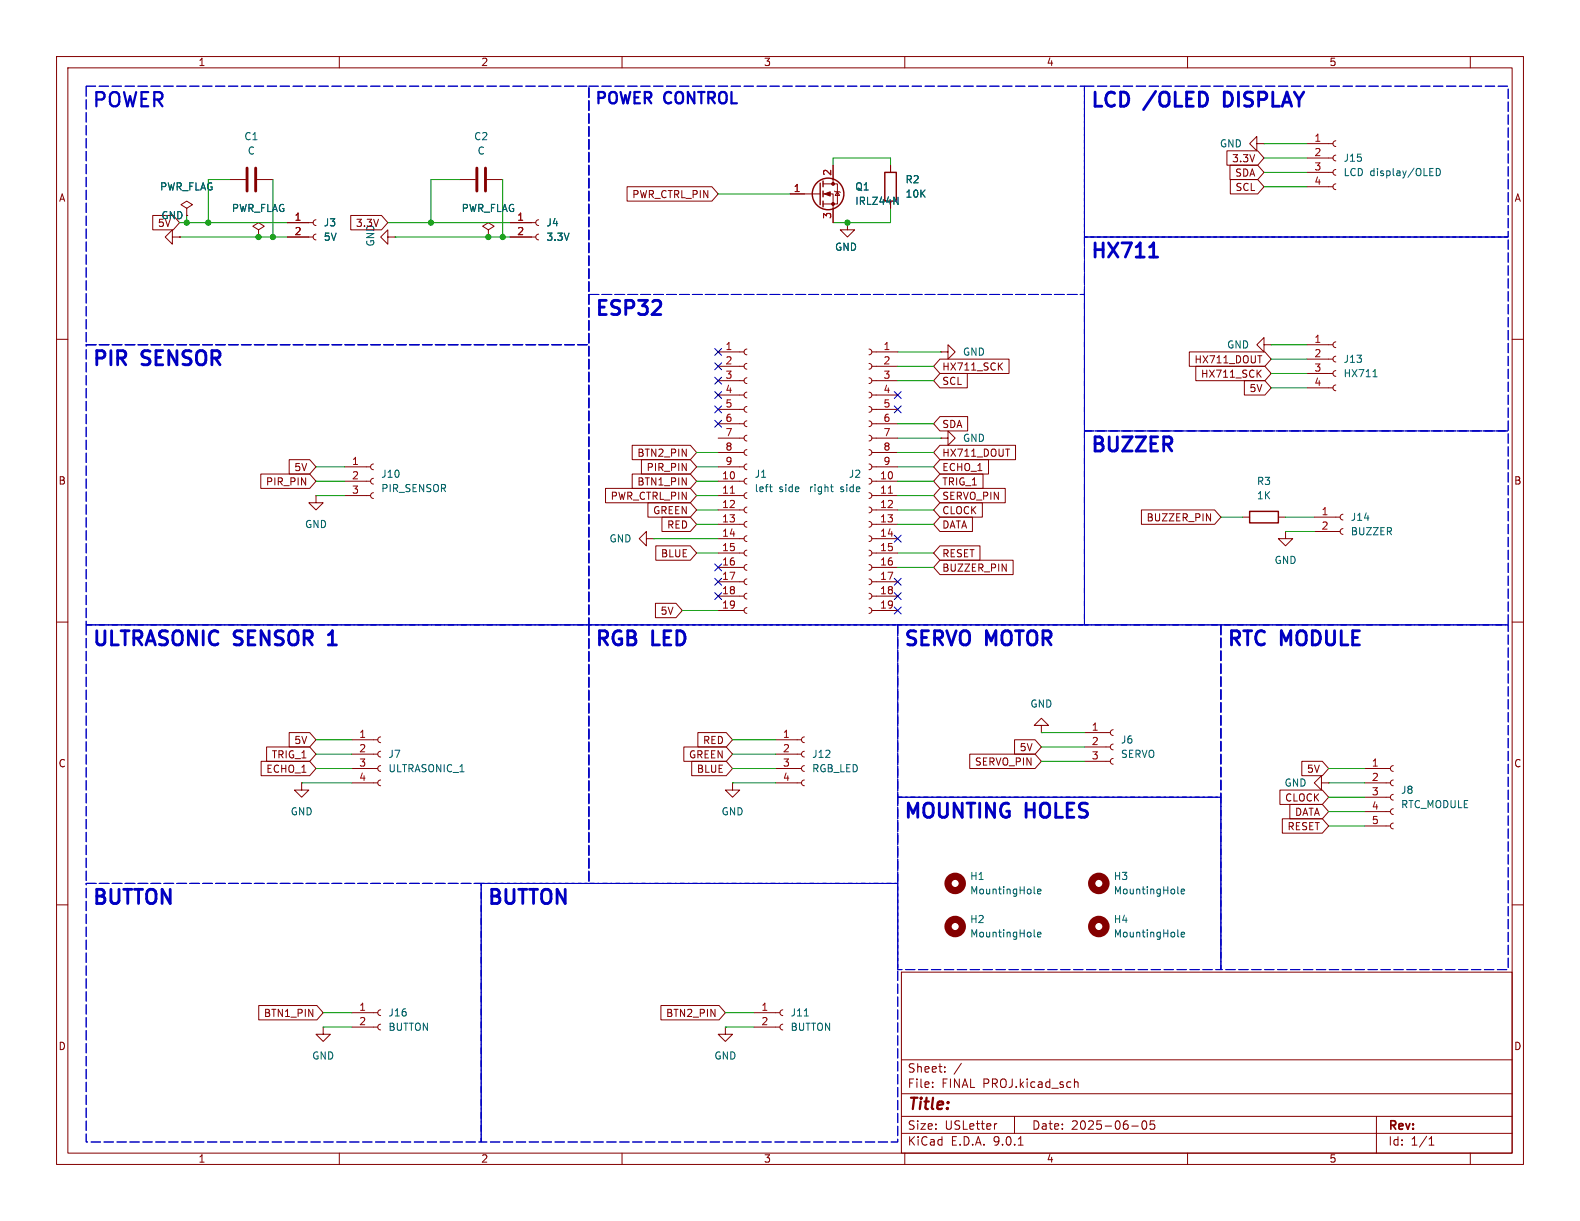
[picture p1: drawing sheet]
<svg xmlns="http://www.w3.org/2000/svg" width="279mm" height="216mm" viewBox="0 0 279 216" stroke-linecap="round" stroke-linejoin="round" font-family="sans-serif">
<g fill="none" stroke="#840000" stroke-width=".18">
<path d="M10 10h259.4v195.9h-259.4zM12 12h255.4v191.9h-255.4zM60 10v2M110 10v2M160 10v2M210 10v2M260 10v2M27 38.1h3.6l1.1 1.3-1.1 1.2h-3.6zM33 36.8l1-.6-1-.6-1 .6 1 .6v1.3M33 38.1h.1M40.6 31.8h2.8M45.5 31.8h2.8"/>
<path d="M50.8 39.4h4.6M55.9 38.9l-.4 .1-.1 .4 .1 .3 .4 .2M62 38.1h5.5l1.1 1.3-1.1 1.2h-5.5zM81.3 31.8h2.8M86.1 31.8h2.8M90.2 39.4h4.5M95.2 38.9l-.3 .1-.2 .4 .2 .3 .3 .2M110.9 33h15l1.1 1.3-1.1 1.3h-15zM139.7 34.3h5.3M145.5 32.5h2.6v3.6h-2.6M145.5 34.3h1.8v5.1M147.3 29.2v3.3"/>
<path d="M147.6 33.8l.1 .1h.8l.1 .1M148.1 33.9l.4 .6h-.8zM149.9 39.4v1.2h1.2l-1.2 1.3-1.3-1.3h1.3M149.9 39.4h.1M157.5 29.2v1.3M217 26.7h5.4l1.1 1.2-1.1 1.3h-5.4zM217.5 29.2h4.9l1.1 1.3-1.1 1.3h-4.9zM217.6 31.7h4.8l1.1 1.3-1.1 1.3h-4.8zM222.2 25.4v-1.3l-1.2 1.3 1.2 1.3v-1.3h1.3M223.5 25.4h.1M231.1 25.4h4.6M231.1 27.9h4.6"/>
<path d="M231.1 30.5h4.6M231.1 33h4.6M236.2 24.9l-.3 .1-.2 .4 .2 .4 .3 .1M236.2 27.4l-.3 .2-.2 .3 .2 .4 .3 .1M236.2 30l-.3 .1-.2 .4 .2 .3 .3 .2M236.2 32.5l-.3 .2-.2 .3 .2 .4 .3 .1M30.5 41.9v-1.3l-1.3 1.3 1.3 1.3v-1.3h1.2M31.7 41.9h.1M45.7 40.6l1-.6-1-.6-1 .6 1 .6v1.3M45.7 41.9h.1M50.8 41.9h4.6M55.9 41.4l-.4 .2-.1 .3 .1 .4 .4 .1"/>
<path d="M68.6 41.9v-1.3l-1.3 1.3 1.3 1.3v-1.3h1.2M69.8 41.9h.1M86.4 40.6l1-.6-1-.6-1.1 .6 1.1 .6v1.3M86.4 41.9h.1M90.2 41.9h4.5M95.2 41.4l-.3 .2-.2 .3 .2 .4 .3 .1M10 60h2M111.8 78.7h10.3l1.1 1.3-1.1 1.3h-10.3zM127 62.2h4.6M127 64.8h4.6M127 67.3h4.6M127 69.9h4.6"/>
<path d="M127 72.4h4.6M127 74.9h4.6M127 77.5h4.6M132.1 61.7l-.4 .2-.1 .3 .1 .4 .4 .1M132.1 64.3l-.4 .1-.1 .4 .1 .3 .4 .2M132.1 66.8l-.4 .2-.1 .3 .1 .4 .4 .1M132.1 69.3l-.4 .2-.1 .4 .1 .3 .4 .2M132.1 71.9l-.4 .1-.1 .4 .1 .3 .4 .2M132.1 74.4l-.4 .2-.1 .3 .1 .4 .4 .1M132.1 77l-.4 .1-.1 .4 .1 .3 .4 .2M132.1 79.5l-.4 .2-.1 .3 .1 .4 .4 .1M153.7 61.7l.3 .2 .2 .3-.2 .4-.3 .1"/>
<path d="M153.7 64.3l.3 .1 .2 .4-.2 .3-.3 .2M153.7 66.8l.3 .2 .2 .3-.2 .4-.3 .1M153.7 69.3l.3 .2 .2 .4-.2 .3-.3 .2M153.7 71.9l.3 .1 .2 .4-.2 .3-.3 .2M153.7 74.4l.3 .2 .2 .3-.2 .4-.3 .1M153.7 77l.3 .1 .2 .4-.2 .3-.3 .2M153.7 79.5l.3 .2 .2 .3-.2 .4-.3 .1M154.2 62.2h4.5M154.2 64.8h4.5M154.2 67.3h4.5M154.2 69.9h4.5M154.2 72.4h4.5"/>
<path d="M154.2 74.9h4.5M154.2 77.5h4.5M166.2 66h4.9v2.6h-4.9l-1.1-1.3zM166.2 78.7h13.4v2.6h-13.4l-1.1-1.3zM166.2 63.5h12.2v2.5h-12.2l-1.1-1.2zM166.2 73.7h4.9v2.5h-4.9l-1.1-1.3zM166.4 62.2h1.2v-1.2l1.3 1.2-1.3 1.3v-1.3M166.4 62.2h.1M166.4 77.5h1.2v-1.3l1.3 1.3-1.3 1.2v-1.2M166.4 77.5h.1M176.7 64.7l.6 .7M177.3 64.2l-.8 .7"/>
<path d="M177.8 79.4h.7M210.3 62.2h13.4l1.1 1.3-1.1 1.3h-13.4zM211.5 64.8h12.2l1.1 1.2-1.1 1.3h-12.2zM220 67.3h3.7l1.1 1.3-1.1 1.3h-3.7zM222.4 62.9h.7M222.5 66l.5 .7M223 65.4l-.7 .8M223.5 61v-1.3l-1.3 1.3 1.3 1.2v-1.2h1.3M224.8 61h.1M231.1 61h4.6M231.1 63.5h4.6M231.1 66h4.6"/>
<path d="M231.1 68.6h4.6M236.2 60.5l-.3 .1-.2 .4 .2 .3 .3 .2M236.2 63l-.3 .1-.2 .4 .2 .4 .3 .1M236.2 65.5l-.3 .2-.2 .3 .2 .4 .3 .1M236.2 68.1l-.3 .1-.2 .4 .2 .3 .3 .2M267.4 60h2M46.1 83.8h8.7l1.1 1.3-1.1 1.3h-8.7zM51.1 81.3h3.7l1.1 1.3-1.1 1.2h-3.7zM55.9 87.6v1.3h1.2l-1.2 1.3-1.3-1.3h1.3M55.9 87.6h.1M61 82.6h4.5M61 85.1h4.5"/>
<path d="M61 87.6h4.5M66 82l-.3 .2-.2 .4 .2 .3 .3 .2M66 84.6l-.3 .1-.2 .4 .2 .3 .3 .2M66 87.1l-.3 .2-.2 .3 .2 .4 .3 .1M107.1 86.4h15l1.1 1.2-1.1 1.3h-15zM111.8 83.8h10.3l1.1 1.3-1.1 1.3h-10.3zM113.4 81.3h8.7l1.1 1.3-1.1 1.2h-8.7zM114.3 95.3v-1.3l-1.3 1.3 1.3 1.2v-1.2h1.3M114.6 88.9h7.5l1.1 1.3-1.1 1.2h-7.5zM115.6 95.3h.1M116 96.5h6.1l1.1 1.3-1.1 1.3h-6.1zM117.1 91.4h5l1.1 1.3-1.1 1.3h-5z"/>
<path d="M127 82.6h4.6M127 85.1h4.6M127 87.6h4.6M127 80h4.6M127 90.2h4.6M127 92.7h4.6M127 95.3h4.6M127 97.8h4.6M132.1 82l-.4 .2-.1 .4 .1 .3 .4 .2M132.1 84.6l-.4 .1-.1 .4 .1 .3 .4 .2M132.1 87.1l-.4 .2-.1 .3 .1 .4 .4 .1M132.1 89.7l-.4 .1-.1 .4 .1 .3 .4 .2"/>
<path d="M132.1 92.2l-.4 .2-.1 .3 .1 .4 .4 .1M132.1 94.7l-.4 .2-.1 .4 .1 .3 .4 .2M132.1 97.3l-.4 .1-.1 .4 .1 .3 .4 .2M132.1 99.8l-.4 .2-.1 .3 .1 .4 .4 .1M153.7 82l.3 .2 .2 .4-.2 .3-.3 .2M153.7 84.6l.3 .1 .2 .4-.2 .3-.3 .2M153.7 87.1l.3 .2 .2 .3-.2 .4-.3 .1M153.7 89.7l.3 .1 .2 .4-.2 .3-.3 .2M153.7 92.2l.3 .2 .2 .3-.2 .4-.3 .1M153.7 94.7l.3 .2 .2 .4-.2 .3-.3 .2M153.7 97.3l.3 .1 .2 .4-.2 .3-.3 .2M153.7 99.8l.3 .2 .2 .3-.2 .4-.3 .1"/>
<path d="M154.2 82.6h4.5M154.2 85.1h4.5M154.2 87.6h4.5M154.2 80h4.5M154.2 90.2h4.5M154.2 92.7h4.5M154.2 95.3h4.5M154.2 97.8h4.5M166.2 83.8h7.6v2.6h-7.6l-1.1-1.3zM166.2 86.4h11.6v2.5h-11.6l-1.1-1.3zM166.2 81.3h8.6v2.5h-8.6l-1.1-1.2zM166.2 91.4h5.8v2.6h-5.8l-1.1-1.3z"/>
<path d="M166.2 88.9h7.5v2.5h-7.5l-1.1-1.2zM166.2 99.1h13v2.5h-13l-1.1-1.3zM166.2 96.5h7.1v2.6h-7.1l-1.1-1.3zM201.8 90.2h13l1.1 1.2-1.1 1.3h-13zM219.7 91.4h1.3M226.1 91.4h1.2M227.3 94v1.3h1.3l-1.3 1.2-1.2-1.2h1.2M227.3 94h.1M232.4 91.4h4.6M232.4 94h4.6M237.5 90.9l-.4 .2-.1 .3 .1 .4 .4 .1M237.5 93.5l-.4 .1-.1 .4 .1 .3 .4 .2"/>
<path d="M10 110h2M115.9 106.7h3.6l1.1 1.3-1.1 1.2h-3.6zM127 100.3h4.6M127 102.9h4.6M127 105.4h4.6M127 108h4.6M132.1 102.4l-.4 .1-.1 .4 .1 .3 .4 .2M132.1 104.9l-.4 .2-.1 .3 .1 .4 .4 .1M132.1 107.4l-.4 .2-.1 .4 .1 .3 .4 .2M153.7 102.4l.3 .1 .2 .4-.2 .3-.3 .2M153.7 104.9l.3 .2 .2 .3-.2 .4-.3 .1M153.7 107.4l.3 .2 .2 .4-.2 .3-.3 .2"/>
<path d="M154.2 100.3h4.5M154.2 102.9h4.5M154.2 105.4h4.5M154.2 108h4.5M267.4 110h2M46.2 134.6h8.6l1.1 1.3-1.1 1.3h-8.6zM47.1 132.1h7.7l1.1 1.3-1.1 1.2h-7.7zM51.1 129.5h3.7l1.1 1.3-1.1 1.3h-3.7zM53.3 138.4v1.3h1.3l-1.3 1.3-1.2-1.3h1.2M53.3 138.4h.1M62.2 130.8h4.6M62.2 133.4h4.6"/>
<path d="M62.2 135.9h4.6M62.2 138.4h4.6M67.3 130.3l-.3 .2-.2 .3 .2 .4 .3 .1M67.3 132.8l-.3 .2-.2 .4 .2 .3 .3 .2M67.3 135.4l-.3 .1-.2 .4 .2 .3 .3 .2M67.3 137.9l-.3 .2-.2 .3 .2 .4 .3 .1M120.9 132.1h7.5l1.1 1.3-1.1 1.2h-7.5zM122.3 134.6h6.1l1.1 1.3-1.1 1.3h-6.1zM123.4 129.5h5l1.1 1.3-1.1 1.3h-5zM129.5 138.4v1.3h1.3l-1.3 1.3-1.2-1.3h1.2M129.5 138.4h.1M137.2 130.8h4.5"/>
<path d="M137.2 133.4h4.5M137.2 135.9h4.5M137.2 138.4h4.5M142.2 130.3l-.3 .2-.2 .3 .2 .4 .3 .1M142.2 132.8l-.3 .2-.2 .4 .2 .3 .3 .2M142.2 135.4l-.3 .1-.2 .4 .2 .3 .3 .2M142.2 137.9l-.3 .2-.2 .3 .2 .4 .3 .1M171.5 133.3h11.5l1.1 1.3-1.1 1.3h-11.5zM179.4 130.8h3.6l1.1 1.3-1.1 1.3h-3.6zM184.1 128.3h1.3l-1.3-1.3-1.2 1.3h1.2v1.2M184.1 129.5h.1M191.8 129.5h4.5"/>
<path d="M191.8 132.1h4.5M191.8 134.6h4.5M196.8 129l-.3 .2-.2 .3 .2 .4 .3 .1M196.8 131.6l-.3 .1-.2 .4 .2 .3 .3 .2M196.8 134.1l-.3 .2-.2 .3 .2 .4 .3 .1M226.3 139.7h7.5l1.1 1.3-1.1 1.2h-7.5zM230.2 134.6h3.6l1.1 1.3-1.1 1.3h-3.6zM233.7 138.4v-1.2l-1.3 1.2 1.3 1.3v-1.3h1.2M234.9 138.4h.1M241.3 135.9h4.6M241.3 138.4h4.6M246.4 135.4l-.4 .1-.1 .4 .1 .3 .4 .2"/>
<path d="M246.4 137.9l-.4 .2-.1 .3 .1 .4 .4 .1M226.8 144.8h7l1.1 1.3-1.1 1.2h-7zM228.1 142.2h5.7l1.1 1.3-1.1 1.3h-5.7zM241.3 141h4.6M241.3 143.5h4.6M241.3 146.1h4.6M246.4 140.5l-.4 .1-.1 .4 .1 .3 .4 .2M246.4 143l-.4 .2-.1 .3 .1 .4 .4 .1M246.4 145.5l-.4 .2-.1 .4 .1 .3 .4 .2M10 160h2M45.8 177.8h10.2l1.1 1.3-1.1 1.2h-10.2zM62.2 179.1h4.6"/>
<path d="M67.3 178.6l-.3 .1-.2 .4 .2 .3 .3 .2M116.9 177.8h10.3l1.1 1.3-1.1 1.2h-10.3zM133.3 179.1h4.6M138.4 178.6l-.3 .1-.2 .4 .2 .3 .3 .2M159.4 171.9h108v32h-108zM267.4 160h2M57.1 181.6v1.3h1.3l-1.3 1.3-1.2-1.3h1.2M57.1 181.6h.1M62.2 181.6h4.6M67.3 181.1l-.3 .2-.2 .3 .2 .4 .3 .1M128.3 181.6v1.3h1.2l-1.2 1.3-1.3-1.3h1.3M128.3 181.6h.1"/>
<path d="M133.3 181.6h4.6M138.4 181.1l-.3 .2-.2 .3 .2 .4 .3 .1M159.4 197.4h108M159.4 193.4h108M159.4 187.4h108M164.9 192.1v.2M164.9 191.4v.1M167.1 189.4v.2M167.1 188.7v.1M170 188l-1.3 1.9M176.3 198.7l-.3 .1M179.4 197.4v3"/>
<path d="M190 190.8v1.5M190 191.4l.2-.1 .4 .1v.9M200.1 199.1h1.2M202.1 198.3l.2-.1a.81 .81 0 0 1 .6 .6 .81 .81 0 0 1-.3 .8l-.2 .1a.81 .81 0 0 1-.3-1.4zM204.1 198.2h-.7v.7l.2-.1h.5l.1 .2-.1 .5-.2 .2-.5-.2M243.4 197.4v6.5M60 203.9v2M110 203.9v2M159.4 200.4h108M160 203.9v2M180.1 202.5h.8M210 203.9v2"/>
<path d="M252.7 202.5h.9M252.7 201.4l.4-.4v1.5M260 203.9v2"/>
</g>
<g fill="none" stroke="#840000" stroke-width=".25">
<path d="M145 32.4v3.8M145.5 32v1M145.5 33.8v1M145.5 35.6v1M156.5 30.5h2v5.1h-2zM221 90.4h5.1v2.1h-5.1z"/>
<circle cx="146.4" cy="34.3" r="2.79"/>
</g>
<g fill="none" stroke="#840000" stroke-width="1.3">
<circle cx="168.9" cy="156.2" r="1.27"/>
<circle cx="194.3" cy="156.2" r="1.27"/>
<circle cx="168.9" cy="163.8" r="1.27"/>
<circle cx="194.3" cy="163.8" r="1.27"/>
</g>
<g fill="none" stroke="#006464" stroke-width=".18">
<path d="M158.1 34.9l.7 1.2v-1.2M254 29.8a.64 .64 0 0 1 .7 .6 .64 .64 0 0 1-.7 .7zM242.8 66.6h.7M136.1 86.1h.4M136.2 86.8l.3 .1M146.8 86.1h.5M147 85.7v1.1l.3 .1M182.9 157.9l.2 .2M183.5 157.6l.6-.1-.1-.2-.3-.1-.2 .2v.6h.5M208.3 157.9l.2 .2M208.9 157.6l.6-.1-.1-.2-.3-.1-.2 .2v.6h.5M142.2 179.6h.8"/>
<path d="M182.9 165.5l.2 .2M183.5 165.3l.6-.2-.1-.2-.3-.1-.2 .2v.6h.5M208.3 165.5l.2 .2M208.9 165.3l.6-.2-.1-.2-.3-.1-.2 .2v.6h.5"/>
</g>
<path d="M43.7 29.7v4.1M45.2 29.7v4.1M84.3 29.7v4.1M85.9 29.7v4.1" fill="none" stroke="#840000" stroke-width=".51"/>
<g fill="#840000" stroke="#840000" stroke-width=".18">
<path d="M145.8 34.3l1-.4v.8z"/>
<circle cx="147.3" cy="32.5" r=".25"/>
<circle cx="147.3" cy="36.1" r=".25"/>
</g>
<path d="M129.1 87.2h.8M157.1 87.2h.7" fill="none" stroke="#a90000" stroke-width=".18"/>
<g fill="none" stroke="#009600" stroke-width=".18">
<path d="M31.7 39.4h19.1M33 38.1v1.3M40.6 31.8h-3.8v7.6M48.3 31.8v10.1M68.6 39.4h21.6M81.3 31.8h-5.1v7.6M88.9 31.8v10.1M127 34.3h12.7M147.3 29.2v-1.3h10.2v1.3M157.5 36.8v2.6h-10.2M223.5 27.9h7.6M223.5 25.4h7.6"/>
<path d="M223.5 30.5h7.6M223.5 33h7.6M31.7 41.9h19.1M69.8 41.9h20.4M158.7 77.5h7.7M158.7 74.9h6.4M158.7 62.2h7.7M158.7 64.8h6.4M158.7 67.3h6.4M224.8 68.6h6.3M224.8 61h6.3M224.8 63.5h6.3"/>
<path d="M224.8 66h6.3M55.9 87.6h5.1M55.9 85.1h5.1M55.9 82.6h5.1M115.6 95.3h11.4M123.2 97.8h3.8M123.2 90.2h3.8M123.2 92.7h3.8M123.2 87.6h3.8M123.2 85.1h3.8M123.2 82.6h3.8M123.2 80h3.8"/>
<path d="M158.7 97.8h6.4M158.7 90.2h6.4M158.7 92.7h6.4M158.7 87.6h6.4M158.7 85.1h6.4M158.7 82.6h6.4M158.7 80h6.4M215.9 91.4h3.8M227.3 94h5.1M227.3 91.4h5.1M120.6 108h6.4M158.7 100.3h6.4"/>
<path d="M53.3 138.4h8.9M55.9 135.9h6.3M55.9 130.8h6.3M55.9 133.4h6.3M129.5 135.9h7.7M129.5 130.8h7.7M129.5 138.4h7.7M129.5 133.4h7.7M184.1 134.6h7.7M184.1 132.1h7.7M184.1 129.5h7.7M234.9 135.9h6.4"/>
<path d="M234.9 138.4h6.4M234.9 141h6.4M234.9 146.1h6.4M234.9 143.5h6.4M57.1 179.1h5.1M128.3 179.1h5M57.1 181.6h5.1M128.3 181.6h5"/>
</g>
<g fill="none" stroke="#000084" stroke-width=".18">
<path d="M126.4 74.3l1.2 1.2M126.4 71.8l1.2 1.2M126.4 66.7l1.2 1.2M126.4 69.2l1.2 1.3M126.4 61.6l1.2 1.2M126.4 64.2l1.2 1.2M127.6 74.3l-1.2 1.2M127.6 71.8l-1.2 1.2M127.6 66.7l-1.2 1.2M127.6 69.2l-1.2 1.3M127.6 61.6l-1.2 1.2M127.6 64.2l-1.2 1.2"/>
<path d="M158.1 71.8l1.3 1.2M158.1 69.2l1.3 1.3M159.4 71.8l-1.3 1.2M159.4 69.2l-1.3 1.3M126.4 99.7l1.2 1.2M127.6 99.7l-1.2 1.2M158.1 94.6l1.3 1.3M159.4 94.6l-1.3 1.3M126.4 102.3l1.2 1.2M126.4 104.8l1.2 1.2M127.6 102.3l-1.2 1.2M127.6 104.8l-1.2 1.2"/>
<path d="M158.1 102.3l1.3 1.2M158.1 104.8l1.3 1.2M158.1 107.3l1.3 1.3M159.4 102.3l-1.3 1.2M159.4 104.8l-1.3 1.2M159.4 107.3l-1.3 1.3"/>
</g>
<g fill="none" stroke="#0000c2" stroke-width=".18" stroke-dasharray="1.7 .6">
<path d="M15.2 15.2h88.9v45.8h-88.9zM104.1 15.2h87.7v36.9h-87.7zM191.8 15.2h74.9v26.7h-74.9zM104.1 52.1h87.7v58.4h-87.7zM191.8 41.9h74.9v34.3h-74.9zM15.2 61h88.9v49.5h-88.9zM191.8 76.2h74.9v34.3h-74.9zM15.2 110.5h88.9v45.7h-88.9zM104.1 110.5h54.6v45.7h-54.6zM158.7 110.5h57.2v30.5h-57.2zM215.9 110.5h50.8v61h-50.8zM15.2 156.2h69.9v45.7h-69.9z"/>
<path d="M85.1 156.2h73.6v45.7h-73.6zM158.7 141h57.2v30.5h-57.2z"/>
</g>
<g fill="none" stroke="#0000c2" stroke-width=".5">
<path d="M193.6 16.3v2.5M197.1 16.5a.86 .86 0 0 0-1.3 .1M199.4 16.6l-.6-.3h-.6v2.5M204.4 16.2l-2.2 3.2M205.2 16.6a.85 .85 0 0 1 1.4 0M207.8 16.3v2.5M211 16.3h-1.2v2.5M213.3 16.6l-.6-.3h-.6v2.5M217.7 16.6l-.6-.3h-.6v2.5h.6M219 16.3v2.5M221.5 16.4l-.9-.1-.4 .2M223.9 16.5l-.4-.2h-.9v2.5"/>
<path d="M225.1 16.3v2.5M226.7 18.8l.9-2.5 .8 2.5M228.9 16.3l.8 1.3 .9-1.3M107.2 53.1h-1.2v2.5M109.6 53.2l-1-.1-.3 .3M112 53.4l-.4-.3h-.9v2.5M112.9 53.1h1.6l-.9 1M115.4 53.4l.4-.3h.6l.3 .3M193.6 43v2.5M195.1 43v2.5M196 43l1.7 2.5M197.7 43l-1.7 2.5"/>
<path d="M198.4 43h1.7l-1.1 2.5M201.4 43.3l.2-.3v2.5M203.3 45.5h1.4M203.8 43.3l.2-.3v2.5M18.4 62.2l-.3-.2h-1v2.5M19.6 62v2.5M22.1 62.2l-.3-.2h-1v2.5M26.5 62.1l-.9-.1-.4 .2M28.8 62h-1.2v2.5M31.3 62v2.5l-1.4-2.5v2.5M33.8 62.1l-1-.1-.3 .2M34.9 62.4a.85 .85 0 0 1 1.4 0"/>
<path d="M38.8 62.2l-.4-.2h-.9v2.5M194.8 77.5l-.3-.3h-.9v2.5M196.1 77.2v2.1M197.6 77.2v2.1M198.5 77.2h1.7l-1.7 2.5M200.9 77.2h1.7l-1.7 2.5M204.7 77.2h-1.2v2.5M207.1 77.5l-.4-.3h-.9v2.5M17.1 111.5v2.1M18.5 111.5v2.1M19.7 111.5v2.5M21.4 111.5h1.4"/>
<path d="M22.1 111.5v2.5M25 111.8l-.4-.3h-.9v2.5M25.8 114l.8-2.5 .9 2.5M29.6 111.7l-.9-.2-.4 .3M30.7 111.9a.85 .85 0 0 1 1.4 0M34.7 111.5v2.5l-1.4-2.5v2.5M35.9 111.5v2.5M38.5 111.8a.86 .86 0 0 0-1.3 .1M42.8 111.7l-.9-.2-.4 .3M45.1 111.5h-1.2v2.5M47.6 111.5v2.5l-1.4-2.5v2.5M50.1 111.7l-1-.2-.3 .3"/>
<path d="M51.2 111.9a.85 .85 0 0 1 1.4 0M55.1 111.8l-.4-.3h-.9v2.5M58.1 114h1.4M58.3 112.1l-.2 .1M58.5 111.9l.3-.4v2.5M107.3 111.8l-.3-.3h-1v2.5M109.8 111.7a.9 .9 0 0 0-1.2 .2M112.2 111.8l-.4-.3h-.8v2.5M115.4 111.5v2.5M118.6 111.5h-1.2v2.5M120.9 111.9l-.6-.4h-.6v2.5M161.9 111.7l-.9-.2-.4 .3"/>
<path d="M164.2 111.5h-1.2v2.5M166.6 111.8l-.4-.3h-.9v2.5M167.4 111.5l.8 2.5 .9-2.5M169.9 111.9a.85 .85 0 0 1 1.4 0M174.4 114v-2.5l.9 1.8 .8-1.8v2.5M177.3 111.9a.85 .85 0 0 1 1.4 0M179.6 111.5h1.4M180.3 111.5v2.5M181.8 111.9a.85 .85 0 0 1 1.4 0M185.7 111.8l-.3-.3h-1v2.5M219.1 111.8l-.4-.3h-.9v2.5M219.9 111.5h1.4"/>
<path d="M220.6 111.5v2.5M223.6 111.8a.86 .86 0 0 0-1.3 .1M226.6 114v-2.5l.8 1.8 .9-1.8v2.5M229.4 111.9a.85 .85 0 0 1 1.5 0M233.3 111.9l-.6-.4h-.6v2.5M234.6 111.5v2.1M236 111.5v2.1M237.2 111.5v2.5M240.4 111.5h-1.2v2.5M18.3 157.5l-.4-.2h-.8v2.5M19.6 157.3v2M21 157.3v2"/>
<path d="M21.9 157.3h1.4M22.6 157.3v2.5M23.8 157.3h1.4M24.5 157.3v2.5M26 157.6a.85 .85 0 0 1 1.5 0M30.1 157.3v2.5l-1.4-2.5v2.5M88.2 157.5l-.4-.2h-.8v2.5M89.5 157.3v2M90.9 157.3v2M91.7 157.3h1.5M92.4 157.3v2.5M93.6 157.3h1.5"/>
<path d="M94.3 157.3v2.5M95.9 157.6a.85 .85 0 0 1 1.4 0M99.9 157.3v2.5l-1.4-2.5v2.5M160.6 144.5v-2.5l.9 1.8 .8-1.8v2.5M163.5 142.4a.85 .85 0 0 1 1.4 0M166.1 142v2M167.5 142v2M170.2 142v2.5l-1.5-2.5v2.5M171 142h1.4M171.7 142v2.5M173.2 142v2.5M175.9 142v2.5l-1.5-2.5v2.5"/>
<path d="M178.4 142.1a.9 .9 0 0 0-1.2 .3M181.5 142v2.5M182.9 142v2.5M184.1 142.4a.85 .85 0 0 1 1.4 0M186.7 142v2.5M189.9 142h-1.2v2.5M192.3 142.1l-1-.1-.3 .3"/>
</g>
<g fill="none" stroke="#0000c2" stroke-width=".4">
<path d="M106.9 16.5l-.3-.2h-.8v2M107.8 16.6a.68 .68 0 0 1 1.2 0M109.7 16.3l.5 2M111.5 16.3l-.5 2M113.2 16.3h-1v2M115.1 16.5l-.3-.2h-.8v2M118.7 16.5a.69 .69 0 0 0-1.1 .1M119.5 16.6a.68 .68 0 0 1 1.2 0M122.8 16.3v2l-1.2-2v2M123.5 16.3h1.1M124 16.3v2M126.3 16.5l-.3-.2h-.7v2"/>
<path d="M127.3 16.6a.68 .68 0 0 1 1.1 0M129.4 16.3v2"/>
</g>
<g fill="#009600" stroke="#009600" stroke-width=".18">
<circle cx="149.9" cy="39.4" r=".46"/>
<circle cx="86.4" cy="41.9" r=".46"/>
<circle cx="88.9" cy="41.9" r=".46"/>
<circle cx="76.2" cy="39.4" r=".46"/>
<circle cx="33" cy="39.4" r=".46"/>
<circle cx="36.8" cy="39.4" r=".46"/>
<circle cx="48.3" cy="41.9" r=".46"/>
<circle cx="45.7" cy="41.9" r=".46"/>
</g>
<g font-size="3.5" fill="#0000c2">
<text x="16.2" y="19.9">POWER</text>
<text x="192.7" y="20.2">LCD</text>
<text x="202.7" y="20.2">/OLED</text>
<text x="217.6" y="20.2">DISPLAY</text>
<text x="192.7" y="46.9">HX711</text>
<text x="105.1" y="57">ESP32</text>
<text x="16.2" y="65.9">PIR</text>
<text x="25.3" y="65.9">SENSOR</text>
<text x="192.7" y="81.2">BUZZER</text>
<text x="16.2" y="115.4">ULTRASONIC</text>
<text x="41.6" y="115.4">SENSOR</text>
<text x="59.3" y="115.4">1</text>
<text x="105.1" y="115.4">RGB</text>
<text x="115.5" y="115.4">LED</text>
<text x="159.7" y="115.4">SERVO</text>
<text x="174.5" y="115.4">MOTOR</text>
<text x="216.9" y="115.4">RTC</text>
<text x="226.7" y="115.4">MODULE</text>
<text x="159.7" y="145.9">MOUNTING</text>
<text x="181.5" y="145.9">HOLES</text>
<text x="16.2" y="161.2">BUTTON</text>
<text x="86" y="161.2">BUTTON</text>
</g>
<g font-size="2.8" fill="#0000c2">
<text x="105.1" y="19.4">POWER</text>
<text x="117.6" y="19.4">CONTROL</text>
</g>
<text font-size="2.8" fill="#840000" x="160.4" y="196.8">Title:</text>
<g font-size="2.1" fill="#840000">
<text x="160.4" y="189.9">Sheet:</text>
<text x="160.4" y="192.6">File:</text>
<text x="166.5" y="192.6">FINAL PROJ.kicad_sch</text>
<text x="160.4" y="202.8">KiCad</text>
<text x="160.4" y="200">Size:</text>
<text x="167.1" y="200">USLetter</text>
<text x="168.1" y="202.8">E.D.A.</text>
<text x="175.7" y="202.8">9.0.1</text>
<text x="182.4" y="200">Date:</text>
<text x="189.4" y="200">2025-06-05</text>
<text x="245.4" y="200.2">Rev:</text>
<text x="245.4" y="202.8">Id:</text>
<text x="249.5" y="202.8">1/1</text>
</g>
<g font-size="1.8" fill="#840000">
<text x="35" y="11.9">1</text>
<text x="85" y="11.9">2</text>
<text x="135" y="11.9">3</text>
<text x="185" y="11.9">4</text>
<text x="235" y="11.9">5</text>
<text x="217.8" y="28.9">3.3V</text>
<text x="10.3" y="35.9">A</text>
<text x="111.7" y="35.2">PWR_CTRL_PIN</text>
<text x="218.3" y="31.4">SDA</text>
<text x="218.4" y="34">SCL</text>
<text x="267.7" y="35.9">A</text>
<text x="62.8" y="40.3">3.3V</text>
<text x="151.1" y="36.4">IRLZ44N</text>
<text x="166.5" y="65.7">HX711_SCK</text>
<text x="211.1" y="64.5">HX711_DOUT</text>
<text x="166.5" y="68.3">SCL</text>
<text x="212.3" y="67">HX711_SCK</text>
<text x="220.9" y="69.5">5V</text>
<text x="166.5" y="75.9">SDA</text>
<text x="51.9" y="83.5">5V</text>
<text x="112.6" y="81">BTN2_PIN</text>
<text x="114.2" y="83.5">PIR_PIN</text>
<text x="166.5" y="81">HX711_DOUT</text>
<text x="166.5" y="83.5">ECHO_1</text>
<text x="10.3" y="85.9">B</text>
<text x="46.9" y="86">PIR_PIN</text>
<text x="107.9" y="88.6">PWR_CTRL_PIN</text>
<text x="112.6" y="86">BTN1_PIN</text>
<text x="166.5" y="86">TRIG_1</text>
<text x="166.5" y="88.6">SERVO_PIN</text>
<text x="267.7" y="85.9">B</text>
<text x="115.4" y="91.1">GREEN</text>
<text x="117.9" y="93.7">RED</text>
<text x="166.5" y="93.7">DATA</text>
<text x="166.5" y="91.1">CLOCK</text>
<text x="202.7" y="92.4">BUZZER_PIN</text>
<text x="116.8" y="98.7">BLUE</text>
<text x="166.5" y="101.3">BUZZER_PIN</text>
<text x="166.5" y="98.7">RESET</text>
<text x="116.7" y="108.9">5V</text>
<text x="51.9" y="131.8">5V</text>
<text x="124.2" y="131.8">RED</text>
<text x="10.3" y="135.9">C</text>
<text x="47" y="136.8">ECHO_1</text>
<text x="48" y="134.3">TRIG_1</text>
<text x="121.7" y="134.3">GREEN</text>
<text x="123.1" y="136.8">BLUE</text>
<text x="172.3" y="135.6">SERVO_PIN</text>
<text x="180.2" y="133">5V</text>
<text x="231" y="136.8">5V</text>
<text x="267.7" y="135.9">C</text>
<text x="227.1" y="141.9">CLOCK</text>
<text x="227.6" y="147">RESET</text>
<text x="228.9" y="144.5">DATA</text>
<text x="10.3" y="185.9">D</text>
<text x="46.6" y="180">BTN1_PIN</text>
<text x="117.7" y="180">BTN2_PIN</text>
<text x="267.7" y="185.9">D</text>
<text x="35" y="205.8">1</text>
<text x="85" y="205.8">2</text>
<text x="135" y="205.8">3</text>
<text x="185" y="205.8">4</text>
<text x="235" y="205.8">5</text>
</g>
<g font-size="1.8" fill="#006464">
<text x="43.1" y="25">C1</text>
<text x="43.7" y="27.5">C</text>
<text x="83.7" y="25">C2</text>
<text x="84.4" y="27.5">C</text>
<text x="215.6" y="26.3">GND</text>
<text x="237.5" y="28.8">J15</text>
<text x="28.2" y="33.9">PWR_FLAG</text>
<text x="151.1" y="33.9">Q1</text>
<text x="160" y="32.6">R2</text>
<text x="160" y="35.2">10K</text>
<text x="237.5" y="31.3">LCD display/OLED</text>
<text x="27.8" y="40.3">5V</text>
<text x="28.4" y="39">GND</text>
<text x="40.9" y="37.7">PWR_FLAG</text>
<text x="57.2" y="40.2">J3</text>
<text x="81.5" y="37.7">PWR_FLAG</text>
<text x="96.5" y="40.2">J4</text>
<text x="57.2" y="42.8">5V</text>
<text x="66.4" y="43.7" transform="rotate(-90 66.4 43.7)">GND</text>
<text x="96.5" y="42.8">3.3V</text>
<text x="147.6" y="44.6">GND</text>
<text x="170.2" y="63.1">GND</text>
<text x="216.9" y="61.8">GND</text>
<text x="237.5" y="64.4">J13</text>
<text x="237.5" y="66.9">HX711</text>
<text x="170.2" y="78.3">GND</text>
<text x="67.3" y="84.7">J10</text>
<text x="67.3" y="87.2">PIR_SENSOR</text>
<text x="133.4" y="84.7">J1</text>
<text x="133.4" y="87.2">left</text>
<text x="137.7" y="87.2">side</text>
<text x="142.9" y="87.2">right</text>
<text x="148.5" y="87.2">side</text>
<text x="150" y="84.7">J2</text>
<text x="222.2" y="86">R3</text>
<text x="222.2" y="88.5">1K</text>
<text x="53.8" y="93.6">GND</text>
<text x="238.8" y="94.8">BUZZER</text>
<text x="238.8" y="92.3">J14</text>
<text x="107.7" y="96.1">GND</text>
<text x="225.3" y="99.9">GND</text>
<text x="182.1" y="125.3">GND</text>
<text x="198.1" y="131.7">J6</text>
<text x="68.6" y="134.2">J7</text>
<text x="68.6" y="136.8">ULTRASONIC_1</text>
<text x="143.5" y="136.8">RGB_LED</text>
<text x="143.5" y="134.2">J12</text>
<text x="198.1" y="134.2">SERVO</text>
<text x="227.1" y="139.3">GND</text>
<text x="247.7" y="140.6">J8</text>
<text x="247.7" y="143.1">RTC_MODULE</text>
<text x="51.3" y="144.4">GND</text>
<text x="127.5" y="144.4">GND</text>
<text x="171.5" y="155.8">H1</text>
<text x="196.9" y="155.8">H3</text>
<text x="171.5" y="158.3">MountingHole</text>
<text x="196.9" y="158.3">MountingHole</text>
<text x="171.5" y="163.4">H2</text>
<text x="171.5" y="166">MountingHole</text>
<text x="196.9" y="163.4">H4</text>
<text x="196.9" y="166">MountingHole</text>
<text x="68.6" y="179.9">J16</text>
<text x="139.7" y="179.9">J11</text>
<text x="68.6" y="182.5">BUTTON</text>
<text x="139.7" y="182.5">BUTTON</text>
<text x="55.1" y="187.6">GND</text>
<text x="126.2" y="187.6">GND</text>
</g>
<g font-size="1.8" fill="#a90000">
<text x="232.3" y="25.1">1</text>
<text x="232.3" y="27.7">2</text>
<text x="140.3" y="34">1</text>
<text x="147.1" y="31.2" transform="rotate(-90 147.1 31.2)">2</text>
<text x="232.3" y="30.2">3</text>
<text x="232.3" y="32.8">4</text>
<text x="52" y="39.1">1</text>
<text x="52" y="41.7">2</text>
<text x="91.4" y="39.1">1</text>
<text x="91.4" y="41.7">2</text>
<text x="147.1" y="38.8" transform="rotate(-90 147.1 38.8)">3</text>
<text x="128.2" y="62">1</text>
<text x="128.2" y="64.5">2</text>
<text x="156.1" y="62">1</text>
<text x="156.1" y="64.5">2</text>
<text x="232.3" y="60.7">1</text>
<text x="232.3" y="63.2">2</text>
<text x="232.3" y="65.8">3</text>
<text x="128.2" y="67.1">3</text>
<text x="128.2" y="69.6">4</text>
<text x="156.1" y="67.1">3</text>
<text x="156.1" y="69.6">4</text>
<text x="232.3" y="68.3">4</text>
<text x="128.2" y="72.1">5</text>
<text x="128.2" y="74.7">6</text>
<text x="128.2" y="77.2">7</text>
<text x="156.1" y="72.1">5</text>
<text x="156.1" y="74.7">6</text>
<text x="156.1" y="77.2">7</text>
<text x="62.2" y="82.3">1</text>
<text x="128.2" y="79.8">8</text>
<text x="128.2" y="82.3">9</text>
<text x="156.1" y="79.8">8</text>
<text x="156.1" y="82.3">9</text>
<text x="62.2" y="84.8">2</text>
<text x="62.2" y="87.4">3</text>
<text x="127.6" y="84.8">10</text>
<text x="127.6" y="87.4">11</text>
<text x="127.6" y="89.9">12</text>
<text x="155.5" y="84.8">10</text>
<text x="155.5" y="87.4">11</text>
<text x="155.5" y="89.9">12</text>
<text x="127.6" y="92.5">13</text>
<text x="127.6" y="95">14</text>
<text x="155.5" y="92.5">13</text>
<text x="155.5" y="95">14</text>
<text x="233.6" y="91.2">1</text>
<text x="233.6" y="93.7">2</text>
<text x="127.6" y="97.5">15</text>
<text x="127.6" y="100.1">16</text>
<text x="155.5" y="97.5">15</text>
<text x="155.5" y="100.1">16</text>
<text x="127.6" y="102.6">17</text>
<text x="127.6" y="105.2">18</text>
<text x="127.6" y="107.7">19</text>
<text x="155.5" y="102.6">17</text>
<text x="155.5" y="105.2">18</text>
<text x="155.5" y="107.7">19</text>
<text x="63.4" y="130.6">1</text>
<text x="138.4" y="130.6">1</text>
<text x="193" y="129.3">1</text>
<text x="193" y="131.8">2</text>
<text x="63.4" y="133.1">2</text>
<text x="63.4" y="135.6">3</text>
<text x="138.4" y="133.1">2</text>
<text x="138.4" y="135.6">3</text>
<text x="193" y="134.4">3</text>
<text x="242.5" y="135.6">1</text>
<text x="63.4" y="138.2">4</text>
<text x="138.4" y="138.2">4</text>
<text x="242.5" y="138.2">2</text>
<text x="242.5" y="140.7">3</text>
<text x="242.5" y="143.3">4</text>
<text x="242.5" y="145.8">5</text>
<text x="63.4" y="178.8">1</text>
<text x="134.5" y="178.8">1</text>
<text x="63.4" y="181.4">2</text>
<text x="134.5" y="181.4">2</text>
</g>
</svg>
